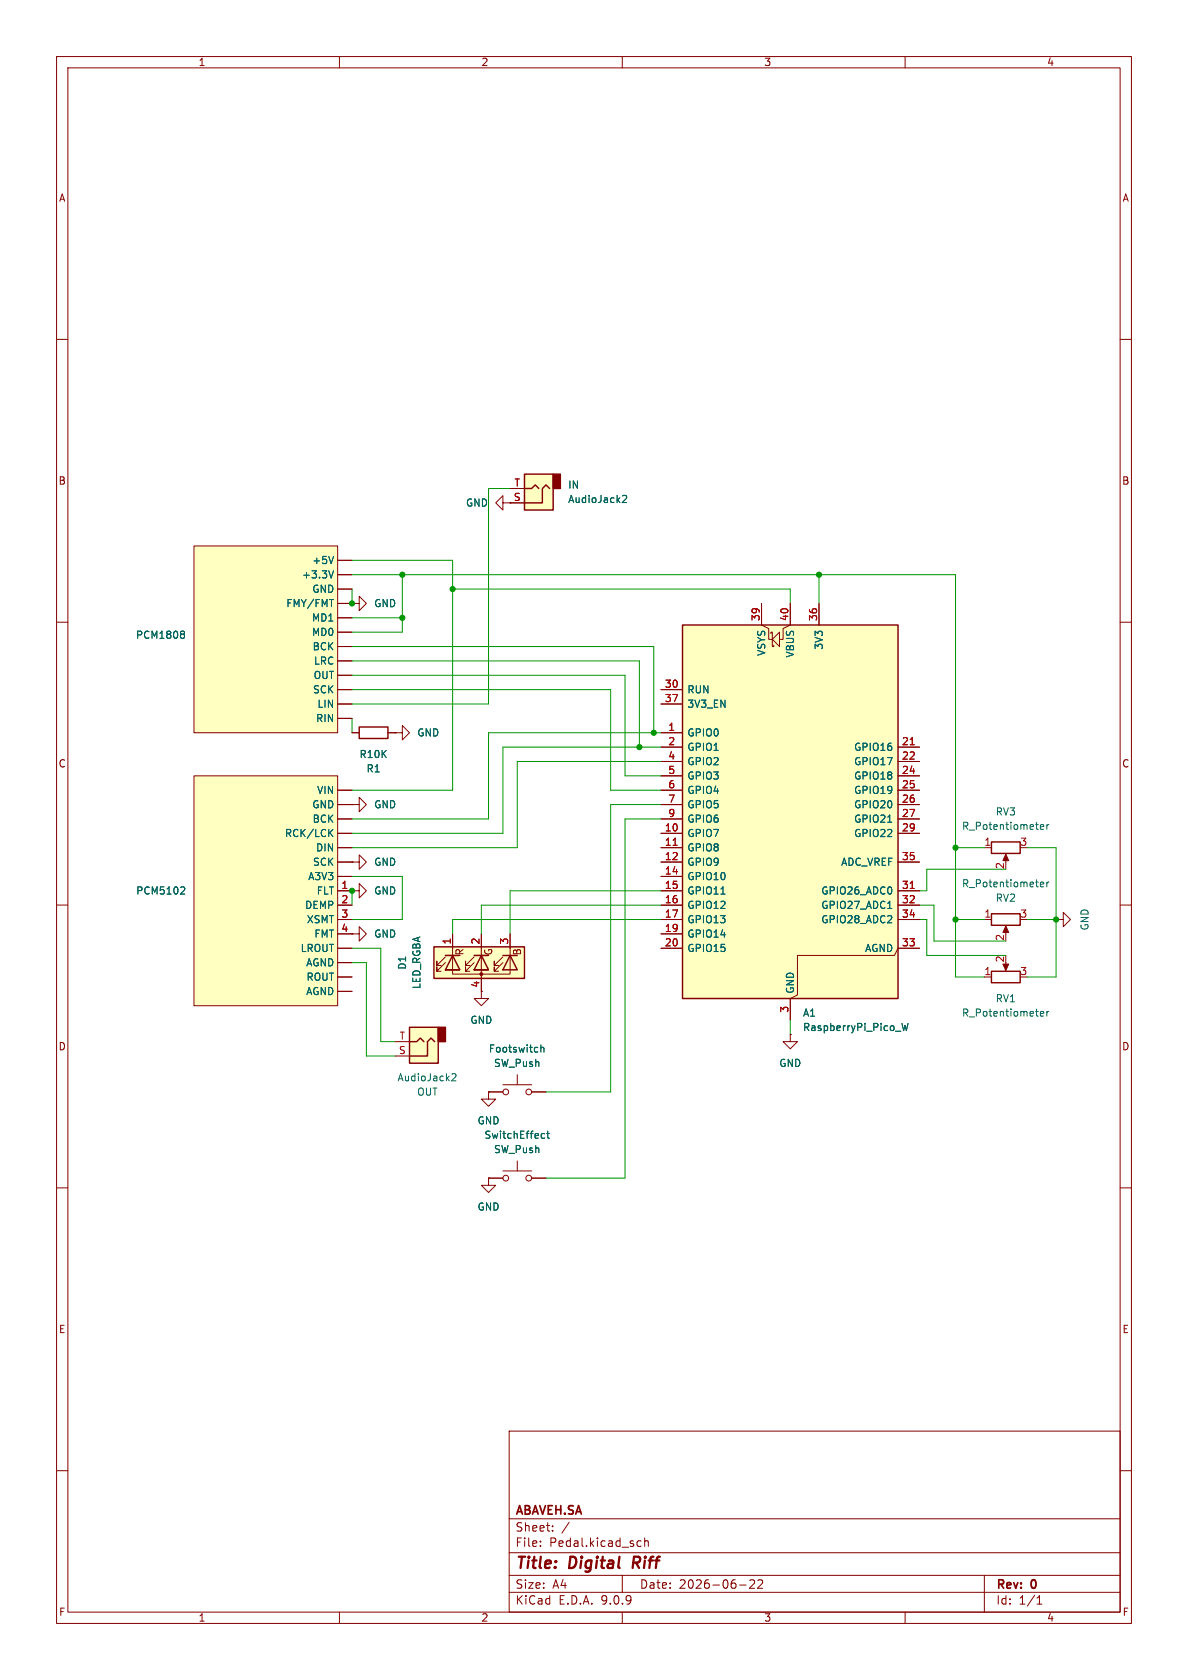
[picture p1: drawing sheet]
<svg xmlns="http://www.w3.org/2000/svg" width="210mm" height="297mm" viewBox="0 0 210 297" stroke-linecap="round" stroke-linejoin="round" font-family="sans-serif">
<g fill="none" stroke="#840000" stroke-width=".18">
<path d="M10 10h190v277h-190zM12 12h186v273h-186zM60 10v2M110 10v2M160 10v2M10 60h2M198 60h2M10 110h2M198 110h2M10 160h2M198 160h2M10 210h2"/>
<path d="M198 210h2M90 253h108v32h-108zM10 260h2M90 278.5h108M90 274.5h108M90 268.5h108M95.5 273.2v.2M95.5 272.5v.1M97.7 270.5v.2M97.7 269.8v.1M100.6 269.1l-1.3 1.9M110 278.5v3"/>
<path d="M112.9 272.4l.4 .1M113.3 273.3l-.4 .1M114 272.5l.2-.1 .3 .1 .1 .9M114 271.9v1.5M132.5 279.4l.6-.1 .2 .1 .1 .3-.9 1.1h.9M134 279.4l.5-.1 .3 .1v.3l-.9 1.1h.9M174 278.5v6.5M198 260h2M60 285v2M90 281.5h108M110 285v2M130.8 280.2h1.1"/>
<path d="M160 285v2M183.3 283.6h.9M183.3 282.5l.5-.4v1.5"/>
</g>
<path d="M112.1 275.2l-.3 2" fill="none" stroke="#840000" stroke-width=".4"/>
<path d="M76.7 167.4h16v5.6h-16z" fill="#ffffc2"/>
<path d="M76.7 167.4h16v5.6h-16zM78.7 168.9h2.6M80 168.9l1.3 2.6h-2.6zM83.8 168.9h2.6M85.1 168.9l1.3 2.6h-2.6zM88.9 168.9h2.5M90.2 168.9l1.2 2.6h-2.5z" fill="none" stroke="#840000" stroke-width=".25"/>
<g fill="none" stroke="#840000" stroke-width=".18">
<path d="M62.2 152.4h1.3v-1.3l1.3 1.3-1.3 1.3v-1.3M62.2 152.4h.1M62.2 165.1h1.3v-1.3l1.3 1.3-1.3 1.3v-1.3M62.2 165.1h.1M78.7 168.9h2.6M78.7 169.2l-1.5 1.5v-.8v.8h.8M78.7 170.2l-1.5 1.5v-.8v.8h.8M78.7 171.5h.1M78.7 171.5h2.6zM80 165.1v7.1h10.2v-7.1M83.8 168.9h2.6M83.8 169.2l-1.5 1.5v-.8v.8h.8"/>
<path d="M83.8 170.2l-1.5 1.5v-.8v.8h.8M83.8 171.5h.1M83.8 171.5h2.6zM85.1 165.1v10.2M88.9 169.2l-1.5 1.5v-.8v.8h.7M88.9 170.2l-1.5 1.5v-.8v.8h.7M86.4 193v1.3h1.2l-1.2 1.3-1.3-1.3h1.3M86.4 193h.1M86.4 193h2.5M88.9 191.8h5.1M91.4 190v1.8M94 193h2.5"/>
<path d="M86.4 208.3v1.3h1.2l-1.2 1.2-1.3-1.2h1.3M86.4 208.3h.1M86.4 208.3h2.5M88.9 207h5.1M91.4 205.2v1.8M94 208.3h2.5"/>
<circle cx="89.4" cy="193" r=".51"/>
<circle cx="93.5" cy="193" r=".51"/>
<circle cx="89.4" cy="208.3" r=".51"/>
<circle cx="93.5" cy="208.3" r=".51"/>
</g>
<circle cx="85.1" cy="172.2" r=".25" fill="#840000" stroke="#840000" stroke-width=".18"/>
<path d="M95.6 184.7v1.3M95.6 185.3l.2-.1h.3l.1 .8M96.8 200v1.1l.3 .1M95.8 201.2h.5M95.8 200.5h.5M96.6 200.4h.5" fill="none" stroke="#006464" stroke-width=".18"/>
<path d="M92.7 83.8h5.1v6.4h-5.1z" fill="#ffffc2"/>
<path d="M97.8 83.8h1.3v2.6h-1.3z" fill="#840000" stroke="#840000" stroke-width=".25"/>
<path d="M92.7 83.8h5.1v6.4h-5.1zM92.7 86.4h1.3l.6-.7 .6 .7M97.2 86.4l-.7-.7-.6 .7v2.5h-3.2" fill="none" stroke="#840000" stroke-width=".25"/>
<path d="M88.9 88.9v-1.3l-1.3 1.3 1.3 1.3v-1.3h1.3M90.2 88.9h.1M90.2 88.9h2.5M90.2 86.4h2.5M69.8 129.5h1.3v-1.2l1.3 1.2-1.3 1.3v-1.3M69.8 129.5h.1M85.1 175.3v1.2h1.3l-1.3 1.3-1.3-1.3h1.3" fill="none" stroke="#840000" stroke-width=".18"/>
<path d="M110.1 87.7l.4-.1 .3 .3-.8 .9h.8" fill="none" stroke="#006464" stroke-width=".18"/>
<path d="M120.6 110.5h38.1v66h-38.1z" fill="#ffffc2"/>
<path d="M120.6 110.5h38.1v66h-38.1z" fill="none" stroke="#840000" stroke-width=".25"/>
<g fill="none" stroke="#840000" stroke-width=".18">
<path d="M134.6 106.7v3.8l1.3 .6v1.9h.6M136.3 112v-.2h.2v2.5h.3v-.3M136.5 113l1.3-1.2v2.5zM139.7 106.7v3.8l-1.3 .6v1.9h-.6M144.8 106.7v3.8M116.8 121.9h3.8M116.8 124.5h3.8M116.8 129.5h3.8M116.8 132.1h3.8M116.8 134.6h3.8M116.8 137.2h3.8M116.8 139.7h3.8"/>
<path d="M158.7 132.1h3.9M158.7 134.6h3.9M158.7 137.2h3.9M158.7 139.7h3.9M116.8 142.2h3.8M116.8 144.8h3.8M116.8 147.3h3.8M116.8 149.9h3.8M116.8 152.4h3.8M116.8 154.9h3.8M116.8 157.5h3.8M158.7 142.2h3.9"/>
<path d="M158.7 144.8h3.9M158.7 147.3h3.9M158.7 152.4h3.9M158.7 157.5h3.9M116.8 160h3.8M116.8 162.6h3.8M116.8 165.1h3.8M116.8 167.6h3.8M158.7 160h3.9M158.7 162.6h3.9M162.6 167.6h-3.9l-.6 1.3h-17.1v7l-1.3 .6v3.8"/>
</g>
<path d="M160.9 131.7h.7M119 149.4h.7M160.9 157.1h.7" fill="none" stroke="#a90000" stroke-width=".18"/>
<path d="M127.4 158.1h.8M156.9 145.4h.7M156.9 160.6h.7M159.4 180.9l.3 1.3 .3-.9 .2 .9 .3-1.3" fill="none" stroke="#006464" stroke-width=".18"/>
<path d="M34.3 96.5h25.4v33h-25.4z" fill="#ffffc2"/>
<g fill="none" stroke="#840000" stroke-width=".18">
<path d="M34.3 96.5h25.4v33h-25.4zM59.7 99.1h2.5M59.7 101.6h2.5M59.7 104.1h2.5M59.7 106.7h2.5M59.7 109.2h2.5M59.7 111.8h2.5M59.7 114.3h2.5M59.7 116.8h2.5M59.7 119.4h2.5M62.2 106.7h1.3v-1.3l1.3 1.3-1.3 1.3v-1.3M62.2 106.7h.1"/>
<path d="M59.7 121.9h2.5M59.7 124.5h2.5M59.7 127h2.5M62.2 129.5h1.3M68.6 129.5h1.2M62.2 157.5h1.3v-1.3l1.3 1.3-1.3 1.3v-1.3M62.2 157.5h.1M174 149.9h1.3M177.8 151.4v1M174 172.7h1.3M174 162.6h1.3M177.8 164.1v1"/>
<path d="M177.8 170.2v1M186.7 162.6h1.3v1.2l1.2-1.2-1.2-1.3v1.3M186.7 162.6h.1M139.7 182.9v1.3h1.3l-1.3 1.2-1.3-1.2h1.3M139.7 182.9h.1"/>
</g>
<g fill="none" stroke="#006464" stroke-width=".18">
<path d="M59 98.4l-.5 1.2M32.1 111.6h.3l.2 .2-.2 .3M32.1 112.1h.3M32.4 112.1l.2 .3v.2l-.1 .2h-.4M59 100.9l-.5 1.3M183.9 146.2l.6-.1v-.3h-.4l-.2 .2 .1 .6h.5M183.9 156.4l.6-.2v-.2l-.4-.1-.2 .2 .1 .6h.5M185.1 145.8v.8M185.1 155.9v.9M185.4 155.9l-.3 .3M185.4 145.8l-.3 .2M183.9 179.2l.6-.1v-.2l-.4-.1-.2 .2 .1 .6h.5"/>
<path d="M185.1 178.8v.8M185.4 178.8l-.3 .2"/>
</g>
<path d="M63.5 128.5h5.1v2.1h-5.1zM175.3 148.8h5v2.1h-5zM175.3 171.7h5v2h-5zM175.3 161.5h5v2.1h-5z" fill="none" stroke="#840000" stroke-width=".25"/>
<g fill="#840000" stroke="#840000" stroke-width=".18">
<path d="M177.3 170.4h1l-.5 1.2z"/>
<path d="M177.8 163.7l.5 1.1h-1z"/>
<path d="M177.8 151l.5 1.1h-1z"/>
</g>
<path d="M72.4 181.6h5.1v6.4h-5.1z" fill="#ffffc2"/>
<path d="M77.5 181.6h1.2v2.6h-1.2z" fill="#840000" stroke="#840000" stroke-width=".25"/>
<path d="M72.4 181.6h5.1v6.4h-5.1zM72.4 184.2h1.3l.6-.7 .6 .7M76.8 184.2l-.6-.7-.6 .7v2.5h-3.2" fill="none" stroke="#840000" stroke-width=".25"/>
<path d="M69.8 186.7h2.6M69.8 184.2h2.6" fill="none" stroke="#840000" stroke-width=".18"/>
<path d="M79.9 189.9l.5-.1 .2 .4-.8 .9h.8" fill="none" stroke="#006464" stroke-width=".18"/>
<path d="M34.3 137.2h25.4v40.6h-25.4z" fill="#ffffc2"/>
<g fill="none" stroke="#840000" stroke-width=".18">
<path d="M59.7 99.1h2.5M90.2 88.9h.1M90.2 88.9h2.5M90.2 86.4h2.5M59.7 101.6h2.5M59.7 104.1h2.5M59.7 106.7h2.5M59.7 109.2h2.5M59.7 111.8h2.5M59.7 114.3h2.5M59.7 116.8h2.5M59.7 119.4h2.5"/>
<path d="M62.2 106.7h.1M134.6 106.7v3.8M139.7 106.7v3.8M144.8 106.7v3.8M34.3 137.2h25.4v40.6h-25.4zM59.7 139.7h2.5M59.7 121.9h2.5M59.7 124.5h2.5M59.7 127h2.5M62.2 129.5h1.3M68.6 129.5h1.2M69.8 129.5h.1"/>
<path d="M116.8 139.7h3.8M116.8 121.9h3.8M116.8 124.5h3.8M116.8 129.5h3.8M116.8 132.1h3.8M116.8 134.6h3.8M116.8 137.2h3.8M158.7 139.7h3.9M158.7 132.1h3.9M158.7 134.6h3.9M158.7 137.2h3.9M59.7 142.2h2.5"/>
<path d="M59.7 144.8h2.5M59.7 147.3h2.5M59.7 149.9h2.5M59.7 152.4h2.5M59.7 154.9h2.5M59.7 157.5h2.5M62.2 142.2h1.3v-1.2l1.3 1.2-1.3 1.3v-1.3M62.2 142.2h.1M62.2 157.5h.1M62.2 152.4h.1M116.8 142.2h3.8M116.8 144.8h3.8"/>
<path d="M116.8 147.3h3.8M116.8 149.9h3.8M116.8 152.4h3.8M116.8 154.9h3.8M116.8 157.5h3.8M158.7 142.2h3.9M158.7 144.8h3.9M158.7 147.3h3.9M158.7 152.4h3.9M158.7 157.5h3.9M59.7 160h2.5M59.7 162.6h2.5"/>
<path d="M59.7 165.1h2.5M59.7 167.6h2.5M59.7 170.2h2.5M59.7 172.7h2.5M59.7 175.3h2.5M62.2 165.1h.1M80 165.1v2.5M85.1 165.1v2.5M85.1 172.7v2.6M90.2 165.1v2.5M116.8 160h3.8M116.8 162.6h3.8"/>
<path d="M116.8 165.1h3.8M116.8 167.6h3.8M139.7 176.5v3.8M158.7 160h3.9M158.7 162.6h3.9M158.7 167.6h3.9M86.4 193h.1M86.4 193h2.5M94 193h2.5M139.7 182.9h.1M86.4 208.3h.1M86.4 208.3h2.5"/>
<path d="M94 208.3h2.5"/>
</g>
<g fill="none" stroke="#006464" stroke-width=".18">
<path d="M59 98.4l-.5 1.2M110.1 87.7l.4-.1 .3 .3-.8 .9h.8M32.1 111.6h.3l.2 .2-.2 .3M32.1 112.1h.3M32.4 112.1l.2 .3v.2l-.1 .2h-.4M59 100.9l-.5 1.3M32.1 156.8h.4l.2 .4-.8 .9h.8M58.3 147.2l.5 .7M58.8 146.6l-.7 .8M127.4 158.1h.8M156.9 145.4h.7M156.9 160.6h.7"/>
<path d="M95.6 184.7v1.3M95.6 185.3l.2-.1h.3l.1 .8M96.8 200v1.1l.3 .1M159.4 180.9l.3 1.3 .3-.9 .2 .9 .3-1.3M95.8 201.2h.5M95.8 200.5h.5M96.6 200.4h.5"/>
</g>
<g fill="none" stroke="#009600" stroke-width=".18">
<path d="M62.2 99.1h17.8v40.6h-17.8M90.2 86.4h-3.8v38.1h-24.2M62.2 104.1v2.6M62.2 119.4h48.3v17.8h6.3M62.2 114.3h53.4v15.2M62.2 101.6h106.7v71.1h5.1M62.2 116.8h50.8v15.3M62.2 109.2h8.9M71.1 101.6v10.2h-8.9M80 104.1h59.7v2.6M144.8 101.6v5.1M62.2 127v2.5"/>
<path d="M62.2 121.9h45.7v17.8h8.9M116.8 129.5h-30.4v15.3h-24.2M116.8 132.1h-27.9v15.2h-26.7M116.8 134.6h-25.4v15.3h-29.2M62.2 157.5v2.5M62.2 154.9h8.9v7.7h-8.9M116.8 142.2h-8.9v50.8h-11.4M116.8 144.8h-6.3v63.5h-14M116.8 157.5h-26.6v7.6M168.9 149.9h5.1M177.8 153.7h-14v3.8h-1.2M181.6 149.9h5.1v22.8h-5.1"/>
<path d="M62.2 167.6h5.1v16.6h2.5M62.2 170.2h2.6v16.5h5M116.8 162.6h-36.8v2.5M116.8 160h-31.7v5.1M162.6 162.6h1.2v6.3h14M162.6 160h2.5v6.4h12.7M168.9 162.6h5.1M181.6 162.6h5.1M139.7 180.3v2.6"/>
</g>
<path d="M160.9 131.7h.7M119 149.4h.7M160.9 157.1h.7" fill="none" stroke="#a90000" stroke-width=".18"/>
<g fill="#009600" stroke="#009600" stroke-width=".18">
<circle cx="62.2" cy="157.5" r=".46"/>
<circle cx="144.8" cy="101.6" r=".46"/>
<circle cx="168.9" cy="162.6" r=".46"/>
<circle cx="113" cy="132.1" r=".46"/>
<circle cx="186.7" cy="162.6" r=".46"/>
<circle cx="168.9" cy="149.9" r=".46"/>
<circle cx="115.6" cy="129.5" r=".46"/>
<circle cx="71.1" cy="101.6" r=".46"/>
<circle cx="62.2" cy="106.7" r=".46"/>
<circle cx="71.1" cy="109.2" r=".46"/>
<circle cx="80" cy="104.1" r=".46"/>
</g>
<g font-size="2.8" fill="#840000">
<text x="91" y="277.9">Title:</text>
<text x="100.7" y="277.9">Digital</text>
<text x="112.7" y="277.9">Riff</text>
</g>
<g font-size="2.1" fill="#840000">
<text x="91" y="268.2">ABAVEH.SA</text>
<text x="91" y="273.7">File:</text>
<text x="91" y="271">Sheet:</text>
<text x="97.1" y="273.7">Pedal.kicad_sch</text>
<text x="91" y="281.1">Size:</text>
<text x="97.7" y="281.1">A4</text>
<text x="113" y="281.1">Date:</text>
<text x="120" y="281.1">2026-06-22</text>
<text x="176" y="281.3">Rev:</text>
<text x="182.4" y="281.3">0</text>
<text x="91" y="283.9">KiCad</text>
<text x="98.7" y="283.9">E.D.A.</text>
<text x="106.3" y="283.9">9.0.9</text>
<text x="176" y="283.9">Id:</text>
<text x="180.1" y="283.9">1/1</text>
</g>
<g font-size="1.8" fill="#840000">
<text x="35" y="11.9">1</text>
<text x="85" y="11.9">2</text>
<text x="135" y="11.9">3</text>
<text x="185" y="11.9">4</text>
<text x="10.3" y="35.9">A</text>
<text x="198.4" y="35.9">A</text>
<text x="10.3" y="85.9">B</text>
<text x="198.3" y="85.9">B</text>
<text x="10.3" y="135.9">C</text>
<text x="198.3" y="135.9">C</text>
<text x="82.1" y="169" transform="rotate(-90 82.1 169)">R</text>
<text x="87.2" y="169" transform="rotate(-90 87.2 169)">G</text>
<text x="92.3" y="169" transform="rotate(-90 92.3 169)">B</text>
<text x="84.8" y="174.7" transform="rotate(-90 84.8 174.7)">4</text>
<text x="10.3" y="185.9">D</text>
<text x="198.3" y="185.9">D</text>
<text x="10.3" y="235.9">E</text>
<text x="198.3" y="235.9">E</text>
<text x="10.3" y="285.9">F</text>
<text x="35" y="286.9">1</text>
<text x="85" y="286.9">2</text>
<text x="135" y="286.9">3</text>
<text x="185" y="286.9">4</text>
<text x="198.4" y="285.9">F</text>
</g>
<g font-size="1.8" fill="#006464">
<text x="82.3" y="89.8">GND</text>
<text x="100.3" y="86.6">IN</text>
<text x="100.3" y="89.1">AudioJack2</text>
<text x="55.1" y="99.9">+5V</text>
<text x="50.5" y="107.5">FMY/FMT</text>
<text x="53.3" y="102.5">+3.3V</text>
<text x="55.1" y="105">GND</text>
<text x="66" y="107.5">GND</text>
<text x="23.9" y="113.1">PCM1808</text>
<text x="55" y="110.1">MD1</text>
<text x="55" y="112.6">MD0</text>
<text x="55.2" y="115.2">BCK</text>
<text x="55.4" y="117.7">LRC</text>
<text x="135.5" y="116.1" transform="rotate(-90 135.5 116.1)">VSYS</text>
<text x="140.6" y="116.4" transform="rotate(-90 140.6 116.4)">VBUS</text>
<text x="145.6" y="115" transform="rotate(-90 145.6 115)">3V3</text>
<text x="55.2" y="122.8">SCK</text>
<text x="55.4" y="120.2">OUT</text>
<text x="56" y="125.3">LIN</text>
<text x="121.4" y="122.8">RUN</text>
<text x="121.4" y="125.3">3V3_EN</text>
<text x="55.8" y="127.9">RIN</text>
<text x="73.7" y="130.4">GND</text>
<text x="121.4" y="130.4">GPIO0</text>
<text x="63.5" y="134.2">R10K</text>
<text x="64.7" y="136.8">R1</text>
<text x="121.4" y="132.9">GPIO1</text>
<text x="121.4" y="135.5">GPIO2</text>
<text x="150.9" y="132.9">GPIO16</text>
<text x="150.9" y="135.5">GPIO17</text>
<text x="55.1" y="143.1">GND</text>
<text x="56" y="140.6">VIN</text>
<text x="66" y="143.1">GND</text>
<text x="121.4" y="138">GPIO3</text>
<text x="121.4" y="140.6">GPIO4</text>
<text x="121.4" y="143.1">GPIO5</text>
<text x="150.9" y="138">GPIO18</text>
<text x="150.9" y="140.6">GPIO19</text>
<text x="150.9" y="143.1">GPIO20</text>
<text x="50.3" y="148.2">RCK/LCK</text>
<text x="55.2" y="145.6">BCK</text>
<text x="121.4" y="145.6">GPIO6</text>
<text x="121.4" y="148.2">GPIO7</text>
<text x="150.9" y="145.6">GPIO21</text>
<text x="150.9" y="148.2">GPIO22</text>
<text x="170" y="146.9">R_Potentiometer</text>
<text x="175.9" y="144.4">RV3</text>
<text x="54.4" y="155.8">A3V3</text>
<text x="55.2" y="153.3">SCK</text>
<text x="55.8" y="150.7">DIN</text>
<text x="66" y="153.3">GND</text>
<text x="121.4" y="150.7">GPIO8</text>
<text x="121.4" y="153.3">GPIO9</text>
<text x="121.4" y="155.8">GPIO10</text>
<text x="148.6" y="153.3">ADC_VREF</text>
<text x="24" y="158.3">PCM5102</text>
<text x="53.8" y="160.9">DEMP</text>
<text x="55.9" y="158.3">FLT</text>
<text x="66" y="158.3">GND</text>
<text x="121.4" y="158.3">GPIO11</text>
<text x="121.4" y="160.9">GPIO12</text>
<text x="145.1" y="158.3">GPIO26_ADC0</text>
<text x="145.1" y="160.9">GPIO27_ADC1</text>
<text x="170" y="157.1">R_Potentiometer</text>
<text x="175.9" y="159.6">RV2</text>
<text x="54.1" y="163.4">XSMT</text>
<text x="55.5" y="166">FMT</text>
<text x="66" y="166">GND</text>
<text x="121.4" y="163.4">GPIO13</text>
<text x="121.4" y="166">GPIO14</text>
<text x="145.1" y="163.4">GPIO28_ADC2</text>
<text x="192.6" y="164.6" transform="rotate(-90 192.6 164.6)">GND</text>
<text x="53.1" y="168.5">LROUT</text>
<text x="54" y="171">AGND</text>
<text x="54.1" y="173.6">ROUT</text>
<text x="72" y="171.5" transform="rotate(-90 72 171.5)">D1</text>
<text x="121.4" y="168.5">GPIO15</text>
<text x="152.8" y="168.5">AGND</text>
<text x="54" y="176.1">AGND</text>
<text x="74.5" y="174.9" transform="rotate(-90 74.5 174.9)">LED_RGBA</text>
<text x="140.6" y="175.8" transform="rotate(-90 140.6 175.8)">GND</text>
<text x="141.9" y="179.9">A1</text>
<text x="170" y="179.9">R_Potentiometer</text>
<text x="175.9" y="177.4">RV1</text>
<text x="83.1" y="181.2">GND</text>
<text x="141.9" y="182.5">RaspberryPi_Pico_W</text>
<text x="70.2" y="191.4">AudioJack2</text>
<text x="86.3" y="186.3">Footswitch</text>
<text x="87.2" y="188.8">SW_Push</text>
<text x="137.7" y="188.8">GND</text>
<text x="73.6" y="193.9">OUT</text>
<text x="84.3" y="199">GND</text>
<text x="85.5" y="201.5">SwitchEffect</text>
<text x="87.2" y="204.1">SW_Push</text>
<text x="84.3" y="214.2">GND</text>
</g>
<g font-size="1.8" fill="#a90000">
<text x="90.7" y="88.6">S</text>
<text x="90.9" y="86.1">T</text>
<text x="134.4" y="109.9" transform="rotate(-90 134.4 109.9)">39</text>
<text x="139.4" y="109.9" transform="rotate(-90 139.4 109.9)">40</text>
<text x="144.5" y="109.9" transform="rotate(-90 144.5 109.9)">36</text>
<text x="117.4" y="121.7">30</text>
<text x="117.4" y="124.2">37</text>
<text x="118" y="129.3">1</text>
<text x="118" y="131.8">2</text>
<text x="159.3" y="131.8">21</text>
<text x="118" y="134.4">4</text>
<text x="118" y="136.9">5</text>
<text x="159.3" y="134.4">22</text>
<text x="159.3" y="136.9">24</text>
<text x="118" y="139.4">6</text>
<text x="118" y="142">7</text>
<text x="159.3" y="139.4">25</text>
<text x="159.3" y="142">26</text>
<text x="117.4" y="147.1">10</text>
<text x="117.4" y="149.6">11</text>
<text x="118" y="144.5">9</text>
<text x="159.3" y="144.5">27</text>
<text x="159.3" y="147.1">29</text>
<text x="173.9" y="149.6">1</text>
<text x="180.3" y="149.6">3</text>
<text x="117.4" y="152.1">12</text>
<text x="117.4" y="154.7">14</text>
<text x="159.3" y="152.1">35</text>
<text x="177.5" y="153.7" transform="rotate(-90 177.5 153.7)">2</text>
<text x="60.3" y="157.2">1</text>
<text x="60.3" y="159.8">2</text>
<text x="117.4" y="157.2">15</text>
<text x="117.4" y="159.8">16</text>
<text x="159.3" y="157.2">31</text>
<text x="159.3" y="159.8">32</text>
<text x="60.3" y="162.3">3</text>
<text x="60.3" y="164.8">4</text>
<text x="79.8" y="167.1" transform="rotate(-90 79.8 167.1)">1</text>
<text x="84.8" y="167.1" transform="rotate(-90 84.8 167.1)">2</text>
<text x="89.9" y="167.1" transform="rotate(-90 89.9 167.1)">3</text>
<text x="117.4" y="162.3">17</text>
<text x="117.4" y="164.8">19</text>
<text x="117.4" y="167.4">20</text>
<text x="159.3" y="162.3">34</text>
<text x="159.3" y="167.4">33</text>
<text x="173.9" y="162.3">1</text>
<text x="177.5" y="166.4" transform="rotate(-90 177.5 166.4)">2</text>
<text x="180.3" y="162.3">3</text>
<text x="173.9" y="172.5">1</text>
<text x="177.5" y="170.3" transform="rotate(-90 177.5 170.3)">2</text>
<text x="180.3" y="172.5">3</text>
<text x="139.4" y="179.1" transform="rotate(-90 139.4 179.1)">3</text>
<text x="70.5" y="183.9">T</text>
<text x="70.4" y="186.4">S</text>
</g>
</svg>
